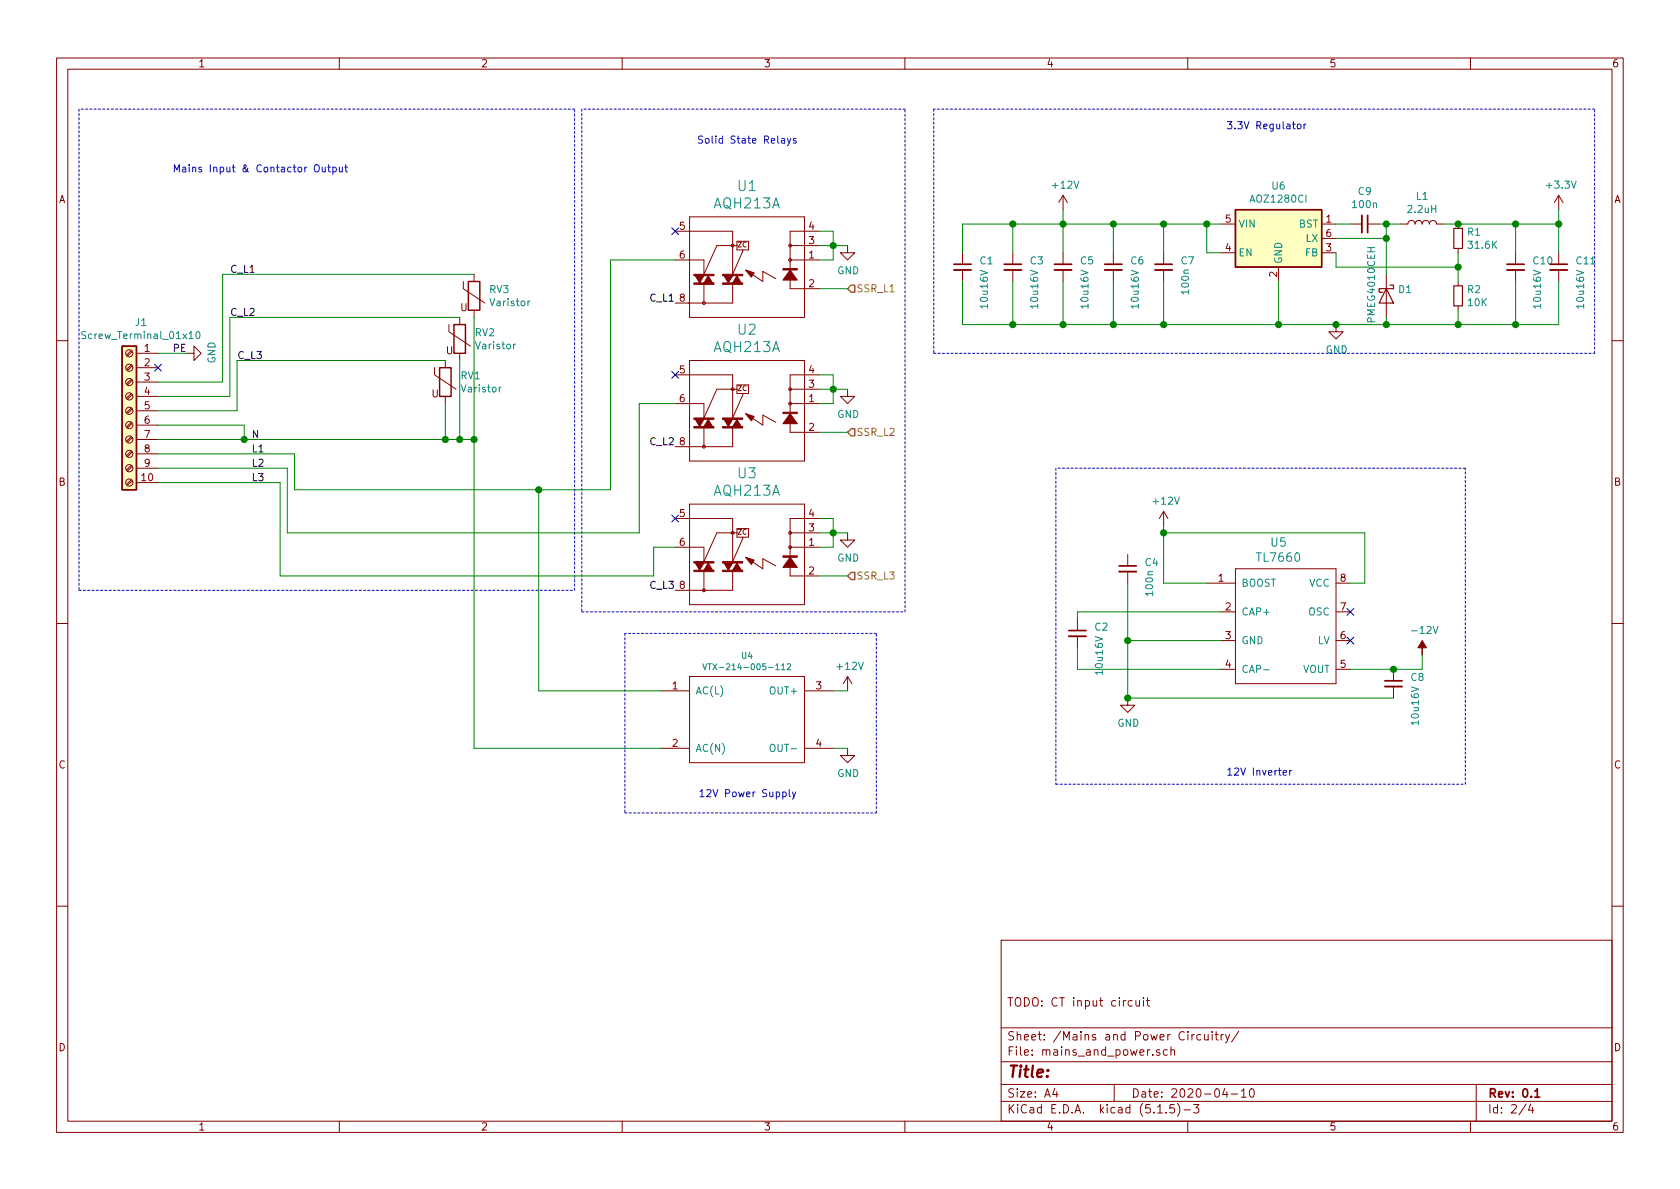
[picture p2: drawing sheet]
<svg xmlns="http://www.w3.org/2000/svg" width="297mm" height="210mm" viewBox="0 0 297 210" stroke-linecap="round" stroke-linejoin="round" font-family="sans-serif">
<g fill="none" stroke="#840000" stroke-width=".18">
<path d="M10 10.3h277v189.9h-277zM12 12.2h273v186.1h-273zM60 10.3v1.9M110 10.3v1.9M160 10.3v1.9M210 10.3v1.9M260 10.3v1.9M121.9 38.3h20.3v17.8h-20.3zM188 34.5v2.6M188 34.5l-.8 1.3M188 34.5l.7 1.3M215.9 39.6h2.5"/>
<path d="M233.7 39.6h2.5M238.8 39.6h2M241.8 39.6h2M247.6 39.6h1.3a.63 .63 0 0 1 .7-.6 .63 .63 0 0 1 .6 .6 .63 .63 0 0 1 .6-.6 .63 .63 0 0 1 .7 .6 .63 .63 0 0 1 .6-.6 .63 .63 0 0 1 .6 .6 .63 .63 0 0 1 .7-.6 .63 .63 0 0 1 .6 .6h1.3M257.8 39.6v.8M275.6 34.5v2.6M275.6 34.5l-.8 1.3M275.6 34.5l.8 1.3M79.4 57.4v1.3l3.8 2.5M81.3 56.1v1.3M81.9 49.8v1.2l3.8 2.6M83.8 48.5v1.3"/>
<path d="M83.8 54.9v1.2M119.4 40.9h10.1v7.6l1.8-4.1v-.2M124.5 50.3v3.3M129.5 50.3v3.3h-10.1M130.3 42.7h2v1.5h-2v-.8h-3.6l-2.2 5.1v-2.5h-5.1M133 48.5l1.9 1.3v-1.8l2.3 1.3M139.7 43.4h5.1M139.7 46h5.1M144.8 40.9h-5.1v10.1h5.1M149.9 43.4v1.3h1.2l-1.2 1.3-1.3-1.3h1.3M170.2 44.7v2M170.2 47.7v2.1"/>
<path d="M179.1 44.7v2M179.1 47.7v2.1M188 44.7v2M188 47.7v2.1M196.8 44.7v2M196.8 47.7v2.1M205.7 44.7v2M205.7 47.7v2.1M215.9 44.7h2.5M226.1 47.2v2.6M233.7 44.7h2.5M233.7 42.2h2.5"/>
<path d="M236.2 57.4v1.3h1.3l-1.3 1.2-1.3-1.2h1.3M245.1 48.5v7.6M257.8 43.9v.8M257.8 49.8v.7M257.8 54.1v.8M268 44.7v2M268 47.7v2.1M275.6 44.7v2M275.6 47.7v2.1M10 60.2h2M23.2 79.8l-.8 .8M23.2 77.2l-.8 .8"/>
<path d="M23.2 74.7l-.8 .8M23.2 72.1l-.8 .9M23.2 69.6l-.8 .8M23.2 67.1l-.8 .8M23.2 64.5l-.8 .8M23.2 62l-.8 .8M23.4 79.9l-.9 .9M23.4 77.4l-.9 .8M23.4 74.8l-.9 .9M23.4 72.3l-.9 .8M23.4 69.8l-.9 .8M23.4 67.2l-.9 .9"/>
<path d="M23.4 64.7l-.9 .8M23.4 62.1l-.9 .9M24.1 62.5h3.8M24.1 65h3.8M24.1 67.6h3.8M24.1 70.1h3.8M24.1 72.6h3.8M24.1 75.2h3.8M24.1 77.7h3.8M33 62.5h1.3v-1.3l1.3 1.3-1.3 1.2v-1.2M76.8 65v1.3l3.8 2.5M78.7 63.7v1.3"/>
<path d="M78.7 70.1v1.3M81.3 62.5v1.2M119.4 66.3h10.1v7.6l1.8-4.1v-.2M121.9 63.7h20.3v17.8h-20.3zM124.5 75.7v3.3M129.5 75.7v3.3h-10.1M130.3 68.1h2v1.5h-2v-.8h-3.6l-2.2 5.1v-2.5h-5.1M133 73.9l1.9 1.3v-1.8l2.3 1.3M139.7 68.8h5.1M139.7 71.4h5.1M144.8 66.3h-5.1v10.1h5.1M149.9 68.8v1.3h1.2l-1.2 1.3-1.3-1.3h1.3"/>
<path d="M285 60.2h2M23.2 84.8l-.8 .9M23.2 82.3l-.8 .8M23.4 85l-.9 .8M23.4 82.5l-.9 .8M24.1 85.3h3.8M24.1 80.3h3.8M24.1 82.8h3.8M119.4 91.7h10.1v7.6l1.8-4.1v-.2M121.9 89.1h20.3v17.8h-20.3zM130.3 93.5h2v1.5h-2v-.8h-3.6l-2.2 5.1v-2.5h-5.1M133 99.3l1.9 1.3v-1.8l2.3 1.3"/>
<path d="M139.7 94.2h5.1M139.7 96.8h5.1M144.8 91.7h-5.1v10.1h5.1M149.9 94.2v1.3h1.2l-1.2 1.3-1.3-1.3h1.3M199.4 98v2.1M205.7 90.4v2.6M205.7 90.4l-.7 1.3M205.7 90.4l.8 1.3M10 110.3h2M121.9 119.6h20.3v15.3h-20.3zM124.5 101.1v3.3M129.5 101.1v3.3h-10.1"/>
<path d="M149.9 119.6l-.8 1.3M149.9 119.6v2.6M149.9 119.6l.7 1.3M190.5 109.5v2M190.5 112.5v2M199.4 101.1v2M213.4 103.1h5M215.9 108.2h2.5M215.9 113.3h2.5M215.9 118.4h2.5M218.4 100.6h17.8v20.3h-17.8zM236.2 103.1h2.6"/>
<path d="M236.2 108.2h2.6M236.2 113.3h2.6M236.2 118.4h2.6M246.4 118.4v2M285 110.3h2M116.8 122.2h5.1M116.8 132.3h5.1M142.2 122.2h5.1M142.2 132.3h5.1M149.9 132.3v1.3h1.2l-1.2 1.3-1.3-1.3h1.3M199.4 123.4v1.3h1.3l-1.3 1.3-1.3-1.3h1.3M246.4 121.4v2"/>
<path d="M10 160.2h2M177 166.3h108v32h-108zM200.2 177l-.4-.1-.3 .3v.6l.3 .1 .4-.1M200.8 176.9l.1 .9 .4 .1 .2-.1M201.5 176.9v1M202.2 176.4v.2M202.2 176.9v1M202.7 176.9h.6M202.9 176.4v1.3l.4 .2M285 160.2h2M60 198.3v1.9M110 198.3v1.9"/>
<path d="M160 198.3v1.9M177 194.8h108M177 191.8h108M177 187.8h108M177 181.8h108M186.5 192.5l-.4 1h1M186.8 193v1M197 191.8v3M204.7 196.8h.8M205.1 185.7l-.4-.1-.2 .2v.2l.6 .2v.3h-.6M206.2 196.7v.1M206.4 185.7l-.4-.1-.3 .3 .1 .6h.6"/>
<path d="M207 185.7l.3-.1 .3 .1 .1 .9M207 185.1v1.5M207.6 195.3h-.7l-.1 .7 .2-.1 .5 .1 .2 .2-.1 .5-.2 .1-.6-.1M208.2 195.1a1.71 1.71 0 0 1 0 2.3M209.3 196.3h1.2M210 198.3v1.9M211 195.3h1l-.5 .6 .4 .1v.7l-.2 .1-.7-.1M211.2 182.9l-.5 .3M212.3 183l-.4-.1-.3 .3 .1 .6 .2 .1 .4-.1M213 182.9v.8a.39 .39 0 0 0 .6 .1M213.6 182.9v1M214.3 182.4v.2"/>
<path d="M214.3 182.9v1M214.8 182.9h.6M215 182.4v1.3l.4 .2M215.9 182.9v1M216.3 182.9l-.3 .2-.1 .1M216.6 192.5l-.4 1h.9M216.7 182.9l.3 1M216.9 193v1M217.4 182.9l-.5 1.4-.2 .1M217.7 193.5h1.1M219 182.3l-1.2 2M219.5 193l.4-.5v1.5"/>
<path d="M219.5 194h.8M221.1 192.6l.2-.1a.8 .8 0 0 1 .5 .8 .8 .8 0 0 1-.5 .7 1 1 0 0 1-.2-1.4zM260 198.3v1.9M261 191.8v6.5M269.8 195.2l-1.2 2M270.6 195.2l-.3 1.1h.9M271 195.8v1"/>
<circle cx="124.5" cy="53.6" r=".25"/>
<circle cx="129.5" cy="43.4" r=".25"/>
<circle cx="139.7" cy="46" r=".25"/>
<circle cx="139.7" cy="43.4" r=".25"/>
<circle cx="22.9" cy="72.6" r=".63"/>
<circle cx="22.9" cy="70.1" r=".63"/>
<circle cx="22.9" cy="62.5" r=".63"/>
<circle cx="22.9" cy="75.2" r=".63"/>
<circle cx="22.9" cy="77.7" r=".63"/>
<circle cx="22.9" cy="67.6" r=".63"/>
<circle cx="22.9" cy="65" r=".63"/>
<circle cx="124.5" cy="79" r=".25"/>
<circle cx="129.5" cy="68.8" r=".25"/>
<circle cx="139.7" cy="68.8" r=".25"/>
<circle cx="139.7" cy="71.4" r=".25"/>
<circle cx="22.9" cy="85.3" r=".63"/>
<circle cx="22.9" cy="80.3" r=".63"/>
<circle cx="22.9" cy="82.8" r=".63"/>
<circle cx="129.5" cy="94.2" r=".25"/>
<circle cx="139.7" cy="94.2" r=".25"/>
<circle cx="139.7" cy="96.8" r=".25"/>
<circle cx="124.5" cy="104.4" r=".25"/>
</g>
<g fill="none" stroke="#840000" stroke-width=".3">
<path d="M241.8 38.1v3M168.7 46.7h3M177.5 46.7h3.1M186.4 46.7h3.1M195.3 46.7h3.1M204.2 46.7h3.1M266.4 46.7h3.1M274.1 46.7h3M189 111.5h3M197.9 100.1h3M244.9 120.4h3M271.4 193l.4-.5v1.5"/>
<path d="M271.4 194h.8"/>
</g>
<path d="M240.8 38.1v3M168.7 47.7h3M177.5 47.7h3.1M186.4 47.7h3.1M195.3 47.7h3.1M204.2 47.7h3.1M266.4 47.7h3.1M274.1 47.7h3M189 112.5h3M197.9 101.1h3M244.9 121.4h3" fill="none" stroke="#840000" stroke-width=".33"/>
<g fill="none" stroke="#008484" stroke-width=".18">
<path d="M15.2 58.7l-.5-.1-.2 .1 .1 .5 .5 .2 .1 .3-.3 .2-.4-.1M34.8 58.7l.2-.1a.69 .69 0 0 1 .4 .7 .69 .69 0 0 1-.4 .6 .83 .83 0 0 1-.2-1.2zM93.7 53.2l-.3 .1-.1 .2M88.6 68.5h-.2l-.1 .2M91.2 60.9h-.3l-.1 .2M124.3 117.4l.3 1 .4-1M125.2 117.4h.6M125.5 117.4v1M138.2 117.7l.3-.3v1M138.2 118.4h.6M139.2 117.5l.4-.1 .2 .3-.7 .7h.7M223.4 118.4h1"/>
<path d="M136.2 131.8l.3-.2a.47 .47 0 0 1 .5 .4v.7l-.3 .2-.4-.1a1 1 0 0 1-.1-1z"/>
</g>
<g fill="#ffffc2" stroke="#ffffc2" stroke-width=".18">
<path d="M218.4 37.1h15.3v10.1h-15.3z"/>
<path d="M21.6 61.2h2.5v25.4h-2.5z"/>
</g>
<path d="M218.4 37.1h15.3v10.1h-15.3zM80.3 57.4h2v5.1h-2zM82.8 49.8h2v5.1h-2zM21.6 61.2h2.5v25.4h-2.5zM77.7 65h2.1v5.1h-2.1z" fill="none" stroke="#840000" stroke-width=".25"/>
<path d="M245.1 51l1.3 2.6h-2.6zM245.7 50.4h.7v.6h-2.6v.7h.7M257 50.5h1.6v3.6h-1.6zM257 40.4h1.6v3.5h-1.6z" fill="none" stroke="#840000" stroke-width=".2"/>
<g fill="#840000" stroke="#840000" stroke-width=".18">
<path d="M251.5 113.3l.7 1.2h-.7v1.3v-1.3h-.8z"/>
<path d="M138.4 98.3h2.6v.2h-2.6z"/>
<path d="M127.8 99.3h3.5v.3h-3.5z"/>
<path d="M127.8 100.8h3.5v.3h-3.5z"/>
<path d="M122.7 99.3h3.5v.3h-3.5z"/>
<path d="M122.7 100.8h3.5v.3h-3.5z"/>
<path d="M139.7 98.5l1.3 1.8h-2.6z"/>
<path d="M131.8 98.5l1.5 .6-.5 .7z"/>
<path d="M130.3 99.6l.8 1.2h-1.6z"/>
<path d="M128 99.6h1.5l-.7 1.2z"/>
<path d="M125.2 99.6l.8 1.2h-1.5z"/>
<path d="M122.9 99.6h1.6l-.8 1.2z"/>
<path d="M138.4 47.5h2.6v.2h-2.6z"/>
<path d="M127.8 48.5h3.5v.3h-3.5z"/>
<path d="M127.8 50h3.5v.3h-3.5z"/>
<path d="M122.7 48.5h3.5v.3h-3.5z"/>
<path d="M122.7 50h3.5v.3h-3.5z"/>
<path d="M139.7 47.7l1.3 1.8h-2.6z"/>
<path d="M131.8 47.7l1.5 .6-.5 .7z"/>
<path d="M130.3 48.8l.8 1.2h-1.6z"/>
<path d="M128 48.8h1.5l-.7 1.2z"/>
<path d="M125.2 48.8l.8 1.2h-1.5z"/>
<path d="M122.9 48.8h1.6l-.8 1.2z"/>
<path d="M138.4 72.9h2.6v.2h-2.6z"/>
<path d="M127.8 73.9h3.5v.3h-3.5z"/>
<path d="M127.8 75.4h3.5v.3h-3.5z"/>
<path d="M122.7 73.9h3.5v.3h-3.5z"/>
<path d="M122.7 75.4h3.5v.3h-3.5z"/>
<path d="M139.7 73.1l1.3 1.8h-2.6z"/>
<path d="M131.8 73.1l1.5 .6-.5 .7z"/>
<path d="M130.3 74.2l.8 1.2h-1.6z"/>
<path d="M128 74.2h1.5l-.7 1.2z"/>
<path d="M125.2 74.2l.8 1.2h-1.5z"/>
<path d="M122.9 74.2h1.6l-.8 1.2z"/>
</g>
<g fill="none" stroke="#0000c2" stroke-width=".18" stroke-dasharray=".4 .4">
<path d="M14 19.3v85.1M101.6 19.3h-87.6M102.9 19.3v88.9M160 19.3h-57.1M165.1 19.3v43.2M281.9 19.3h-116.8M165.1 62.5h116.8M281.9 62.5v-43.2M186.7 82.8v55.9M259.1 82.8h-72.4M14 104.4h87.6M101.6 104.4v-85.1"/>
<path d="M102.9 108.2h57.1M110.5 112v31.8M154.9 112h-44.4M160 108.2v-88.9M186.7 138.7h72.4M259.1 138.7v-55.9M110.5 143.8h44.4M154.9 143.8v-31.8"/>
</g>
<g fill="none" stroke="#008400" stroke-width=".18">
<path d="M179.1 39.6v5.1M188 37.1v7.6M196.8 39.6v5.1M205.7 39.6v5.1M213.4 39.6v5.1h2.5M215.9 39.6h-45.7v5.1M236.2 39.6h2.6M243.8 39.6h3.8M245.1 39.6v8.9M255.3 39.6h20.3M268 39.6v5.1M275.6 37.1v7.6"/>
<path d="M81.3 56.1h-40.7v14h-12.7M83.8 56.1v76.2h33M83.8 48.5h-44.4v19.1h-11.5M119.4 46h-11.5v40.6h-55.8v-6.3h-24.2M144.8 40.9h2.5v5.1h-2.5M144.8 51h5.1M144.8 43.4h5.1M170.2 49.8v7.6h105.4v-7.6M179.1 49.8v7.6M188 49.8v7.6M196.8 49.8v7.6M205.7 49.8v7.6"/>
<path d="M226.1 49.8v7.6M236.2 42.2h8.9M236.2 44.7v2.5h21.6M245.1 56.1v1.3M257.8 44.7v5.1M257.8 54.9v2.5M268 49.8v7.6M27.9 77.7h55.9M27.9 75.2h15.3v2.5M27.9 62.5h5.1M78.7 71.4v6.3M78.7 63.7h-36.8v8.9h-14"/>
<path d="M81.3 63.7v14M119.4 71.4h-6.4v22.8h-62.2v-11.4h-22.9M144.8 66.3h2.5v5.1h-2.5M144.8 68.8h5.1M144.8 76.4h5.1M27.9 85.3h21.6v16.5h66.1v-5h3.8M95.2 86.6v35.6h21.6M144.8 91.7h2.5v5.1h-2.5M144.8 94.2h5.1M205.7 94.2h35.6v8.9h-2.5M205.7 93v10.1h7.7M144.8 101.8h5.1"/>
<path d="M190.5 114.5v3.9h25.4M199.4 103.1v20.3h47M199.4 113.3h16.5M215.9 108.2h-25.4v1.3M251.5 115.8v2.6h-12.7M147.3 132.3h2.6M147.3 122.2h2.6"/>
</g>
<path d="M150.5 50.4h.6v1.3h-.6l-.6-.7zM150.5 75.8h.6v1.3h-.6l-.6-.7zM150.5 101.2h.6v1.3h-.6l-.6-.7z" fill="none" stroke="#848400" stroke-width=".25"/>
<g fill="none" stroke="#0000c2" stroke-width=".18">
<path d="M55.7 29.3l.2-.2a.47 .47 0 0 1 .5 .5v.6l-.3 .2-.3-.1a1 1 0 0 1-.1-1zM57 29.6v.7l.3 .1 .2-.1M57.5 29.6v.8M57.9 29.6h.5M58.1 29.1v1.1l.3 .2M58.9 29.6h.3l.3 .2-.2 .5h-.4M58.9 29.6v1.2M60 29.6v.7l.4 .1 .1-.1M60.5 29.6v.8M61 29.6h.4M61.1 29.1v1.1l.3 .2M138.2 24.5h.5v.8"/>
<path d="M138.7 24.8h-.4l-.2 .2 .2 .3h.4M139.2 24.5l.3 .8M139.8 24.5l-.4 1.1-.2 .1M140.7 24.5h-.3l-.1 .2v.1l.4 .2v.3h-.4M217 21.5h.8l-.4 .5 .4 .1v.6l-.2 .1-.6-.1M123.8 140l.3-.4v1.3M125 139.7l.5-.1 .2 .1v.3v.2l-.8 .7h.8M217.1 136.2l.3-.4v1.3M217.1 137.1h.7M123.8 140.9h.7"/>
</g>
<g fill="#008400" stroke="#008400" stroke-width=".25">
<circle cx="147.3" cy="43.4" r=".51"/>
<circle cx="81.3" cy="77.7" r=".51"/>
<circle cx="188" cy="39.6" r=".51"/>
<circle cx="95.3" cy="86.6" r=".51"/>
<circle cx="43.2" cy="77.7" r=".51"/>
<circle cx="83.8" cy="77.7" r=".51"/>
<circle cx="275.6" cy="39.6" r=".51"/>
<circle cx="78.7" cy="77.7" r=".51"/>
<circle cx="205.7" cy="94.2" r=".51"/>
<circle cx="205.7" cy="39.6" r=".51"/>
<circle cx="226.1" cy="57.4" r=".51"/>
<circle cx="245.1" cy="42.2" r=".51"/>
<circle cx="199.4" cy="123.4" r=".51"/>
<circle cx="236.2" cy="57.4" r=".51"/>
<circle cx="205.7" cy="57.4" r=".51"/>
<circle cx="245.1" cy="57.4" r=".51"/>
<circle cx="213.4" cy="39.6" r=".51"/>
<circle cx="245.1" cy="39.6" r=".51"/>
<circle cx="268" cy="39.6" r=".51"/>
<circle cx="257.8" cy="47.2" r=".51"/>
<circle cx="196.9" cy="57.4" r=".51"/>
<circle cx="196.9" cy="39.6" r=".51"/>
<circle cx="199.4" cy="113.3" r=".51"/>
<circle cx="268" cy="57.4" r=".51"/>
<circle cx="188" cy="57.4" r=".51"/>
<circle cx="246.4" cy="118.4" r=".51"/>
<circle cx="257.8" cy="39.6" r=".51"/>
<circle cx="179.1" cy="39.6" r=".51"/>
<circle cx="257.8" cy="57.4" r=".51"/>
<circle cx="147.3" cy="94.2" r=".51"/>
<circle cx="179.1" cy="57.4" r=".51"/>
<circle cx="147.3" cy="68.8" r=".51"/>
</g>
<path d="M118.8 40.3l1.2 1.2M120 40.3l-1.2 1.2M27.3 64.4l1.2 1.2M28.5 64.4l-1.2 1.2M118.8 65.7l1.2 1.2M120 65.7l-1.2 1.2M118.8 91.1l1.2 1.2M120 91.1l-1.2 1.2M238.2 112.7l1.2 1.2M238.2 107.6l1.2 1.2M239.4 112.7l-1.2 1.2M239.4 107.6l-1.2 1.2" fill="none" stroke="#000084" stroke-width=".18"/>
<text font-size="2.8" fill="#840000" x="178" y="190.5">Title:</text>
<g font-size="2.5" fill="#008484">
<text x="130.5" y="33.8">U1</text>
<text x="126.3" y="36.9">AQH213A</text>
<text x="130.5" y="59.2">U2</text>
<text x="126.3" y="62.3">AQH213A</text>
<text x="126.3" y="87.7">AQH213A</text>
<text x="130.5" y="84.6">U3</text>
</g>
<g font-size="2.1" fill="#008484">
<text x="222.5" y="99.3">TL7660</text>
<text x="224.7" y="96.7">U5</text>
</g>
<g font-size="2.1" fill="#840000">
<text x="178" y="178">TODO: CT input circuit</text>
<text x="178" y="184">Sheet: /Mains and Power Circuitry/</text>
<text x="178" y="186.7">File: mains_and_power.sch</text>
<text x="178" y="196.9">KiCad E.D.A. kicad (5.1.5)-3</text>
<text x="178" y="194.1">Size: A4</text>
<text x="200" y="194.1">Date: 2020-04-10</text>
<text x="263" y="194.1">Rev: 0.1</text>
<text x="263" y="196.9">Id: 2/4</text>
</g>
<g font-size="1.8" fill="#840000">
<text x="35" y="11.9">1</text>
<text x="85" y="11.9">2</text>
<text x="135" y="11.9">3</text>
<text x="185" y="11.9">4</text>
<text x="235" y="11.9">5</text>
<text x="285" y="11.9">6</text>
<text x="10.4" y="35.9">A</text>
<text x="285.4" y="35.9">A</text>
<text x="120.2" y="40.6">5</text>
<text x="143" y="40.6">4</text>
<text x="216.7" y="39.4">5</text>
<text x="234.5" y="39.4">1</text>
<text x="234.5" y="41.9">6</text>
<text x="120.2" y="45.7">6</text>
<text x="143" y="45.7">1</text>
<text x="143" y="43.2">3</text>
<text x="216.7" y="44.4">4</text>
<text x="234.5" y="44.4">3</text>
<text x="120.2" y="53.3">8</text>
<text x="143" y="50.8">2</text>
<text x="225.8" y="49" transform="rotate(-90 225.8 49)">2</text>
<text x="81.4" y="55">U</text>
<text x="25.6" y="62.2">1</text>
<text x="25.6" y="64.8">2</text>
<text x="78.9" y="62.7">U</text>
<text x="25.6" y="67.3">3</text>
<text x="25.6" y="69.8">4</text>
<text x="76.3" y="70.3">U</text>
<text x="120.2" y="66">5</text>
<text x="120.2" y="71.1">6</text>
<text x="143" y="71.1">1</text>
<text x="143" y="68.6">3</text>
<text x="143" y="66">4</text>
<text x="25.6" y="72.4">5</text>
<text x="25.6" y="74.9">6</text>
<text x="25.6" y="77.5">7</text>
<text x="143" y="76.2">2</text>
<text x="25.6" y="80">8</text>
<text x="25.6" y="82.5">9</text>
<text x="120.2" y="78.7">8</text>
<text x="10.4" y="85.9">B</text>
<text x="25.1" y="85.1">10</text>
<text x="285.4" y="85.9">B</text>
<text x="120.2" y="91.4">5</text>
<text x="143" y="94">3</text>
<text x="143" y="91.4">4</text>
<text x="120.2" y="96.5">6</text>
<text x="143" y="96.5">1</text>
<text x="143" y="101.6">2</text>
<text x="120.2" y="104.1">8</text>
<text x="215.4" y="102.9">1</text>
<text x="216.7" y="107.9">2</text>
<text x="237" y="107.9">7</text>
<text x="237" y="102.9">8</text>
<text x="216.7" y="113">3</text>
<text x="237" y="113">6</text>
<text x="216.7" y="118.1">4</text>
<text x="237" y="118.1">5</text>
<text x="118.9" y="121.9">1</text>
<text x="144.3" y="121.9">3</text>
<text x="10.4" y="135.9">C</text>
<text x="118.9" y="132.1">2</text>
<text x="144.3" y="132.1">4</text>
<text x="285.4" y="135.9">C</text>
<text x="10.4" y="185.9">D</text>
<text x="285.4" y="185.9">D</text>
<text x="35" y="199.9">1</text>
<text x="85" y="199.9">2</text>
<text x="135" y="199.9">3</text>
<text x="185" y="199.9">4</text>
<text x="235" y="199.9">5</text>
<text x="285" y="199.9">6</text>
</g>
<g font-size="1.8" fill="#0000c2">
<text x="218.7" y="22.9">3.3V Regulator</text>
<text x="123.2" y="25.4">Solid State Relays</text>
<text x="30.5" y="30.5">Mains Input &amp; Contactor Output</text>
<text x="218.5" y="137.2">12V Inverter</text>
<text x="125.6" y="141">12V Power Supply</text>
</g>
<g font-size="1.8" fill="#008484">
<text x="186.3" y="33.4">+12V</text>
<text x="221.3" y="35.8">AOZ1280CI</text>
<text x="224.9" y="33.5">U6</text>
<text x="240.2" y="34.5">C9</text>
<text x="250.4" y="35.4">L1</text>
<text x="273.6" y="33.4">+3.3V</text>
<text x="218.9" y="40.3">VIN</text>
<text x="229.6" y="40.3">BST</text>
<text x="239.3" y="36.8">100n</text>
<text x="249" y="37.7">2.2uH</text>
<text x="259.5" y="41.7">R1</text>
<text x="173.3" y="46.8">C1</text>
<text x="182.2" y="46.8">C3</text>
<text x="191.1" y="46.8">C5</text>
<text x="200" y="46.8">C6</text>
<text x="208.9" y="46.8">C7</text>
<text x="218.9" y="45.3">EN</text>
<text x="226.7" y="46.7" transform="rotate(-90 226.7 46.7)">GND</text>
<text x="230.8" y="45.3">FB</text>
<text x="230.9" y="42.8">LX</text>
<text x="259.8" y="44">31.6K</text>
<text x="271.2" y="46.8">C10</text>
<text x="278.8" y="46.8">C11</text>
<text x="86.6" y="51.8">RV3</text>
<text x="148" y="48.5">GND</text>
<text x="210.2" y="51.9" transform="rotate(-90 210.2 51.9)">100n</text>
<text x="247.3" y="51.8">D1</text>
<text x="259.5" y="51.8">R2</text>
<text x="15.2" y="60">Screw_Terminal_01x10</text>
<text x="24" y="57.7">J1</text>
<text x="84" y="59.5">RV2</text>
<text x="86.8" y="54.1">Varistor</text>
<text x="174.7" y="54.3" transform="rotate(-90 174.7 54.3)">10u16V</text>
<text x="183.6" y="54.3" transform="rotate(-90 183.6 54.3)">10u16V</text>
<text x="192.5" y="54.3" transform="rotate(-90 192.5 54.3)">10u16V</text>
<text x="201.3" y="54.3" transform="rotate(-90 201.3 54.3)">10u16V</text>
<text x="243.1" y="56.8" transform="rotate(-90 243.1 56.8)">PMEG4010CEH</text>
<text x="259.6" y="54.1">10K</text>
<text x="272.5" y="54.3" transform="rotate(-90 272.5 54.3)">10u16V</text>
<text x="280.1" y="54.3" transform="rotate(-90 280.1 54.3)">10u16V</text>
<text x="38.1" y="64.3" transform="rotate(-90 38.1 64.3)">GND</text>
<text x="84.3" y="61.8">Varistor</text>
<text x="234.4" y="62.5">GND</text>
<text x="81.5" y="67.1">RV1</text>
<text x="81.8" y="69.4">Varistor</text>
<text x="148" y="73.9">GND</text>
<text x="204" y="89.2">+12V</text>
<text x="148" y="99.3">GND</text>
<text x="202.5" y="100.1">C4</text>
<text x="203.9" y="105.2" transform="rotate(-90 203.9 105.2)">100n</text>
<text x="219.5" y="103.8">BOOST</text>
<text x="231.5" y="103.8">VCC</text>
<text x="193.6" y="111.5">C2</text>
<text x="219.5" y="108.8">CAP+</text>
<text x="219.5" y="113.9">GND</text>
<text x="231.4" y="108.8">OSC</text>
<text x="232.9" y="113.9">LV</text>
<text x="250" y="112.1">-12V</text>
<text x="148.2" y="118.5">+12V</text>
<text x="195" y="119.1" transform="rotate(-90 195 119.1)">10u16V</text>
<text x="219.5" y="119">CAP-</text>
<text x="230.3" y="119">VOUT</text>
<text x="122.9" y="122.8">AC(L)</text>
<text x="136.4" y="122.8">OUT+</text>
<text x="249.5" y="120.4">C8</text>
<text x="197.6" y="128.5">GND</text>
<text x="250.9" y="128" transform="rotate(-90 250.9 128)">10u16V</text>
<text x="122.9" y="133">AC(N)</text>
<text x="136.9" y="133">OUT-</text>
<text x="148" y="137.4">GND</text>
</g>
<g font-size="1.8">
<text x="40.6" y="48.3">C_L1</text>
<text x="115.1" y="53.3">C_L1</text>
<text x="40.6" y="55.9">C_L2</text>
<text x="30.5" y="62.2">PE</text>
<text x="41.9" y="63.5">C_L3</text>
<text x="44.4" y="77.5">N</text>
<text x="44.4" y="80">L1</text>
<text x="44.4" y="82.5">L2</text>
<text x="115.1" y="78.7">C_L2</text>
<text x="44.4" y="85.1">L3</text>
<text x="115.1" y="104.1">C_L3</text>
</g>
<g font-size="1.8" fill="#848400">
<text x="151.4" y="51.7">SSR_L1</text>
<text x="151.4" y="77.1">SSR_L2</text>
<text x="151.4" y="102.5">SSR_L3</text>
</g>
<g font-size="1.5" fill="#008484">
<text x="126.2" y="118.5">VTX-214-005-112</text>
<text x="131.1" y="116.5">U4</text>
</g>
<g font-size="1.2" fill="#840000">
<text x="130.5" y="43.7">ZC</text>
<text x="130.5" y="69.1">ZC</text>
<text x="130.5" y="94.5">ZC</text>
</g>
</svg>
